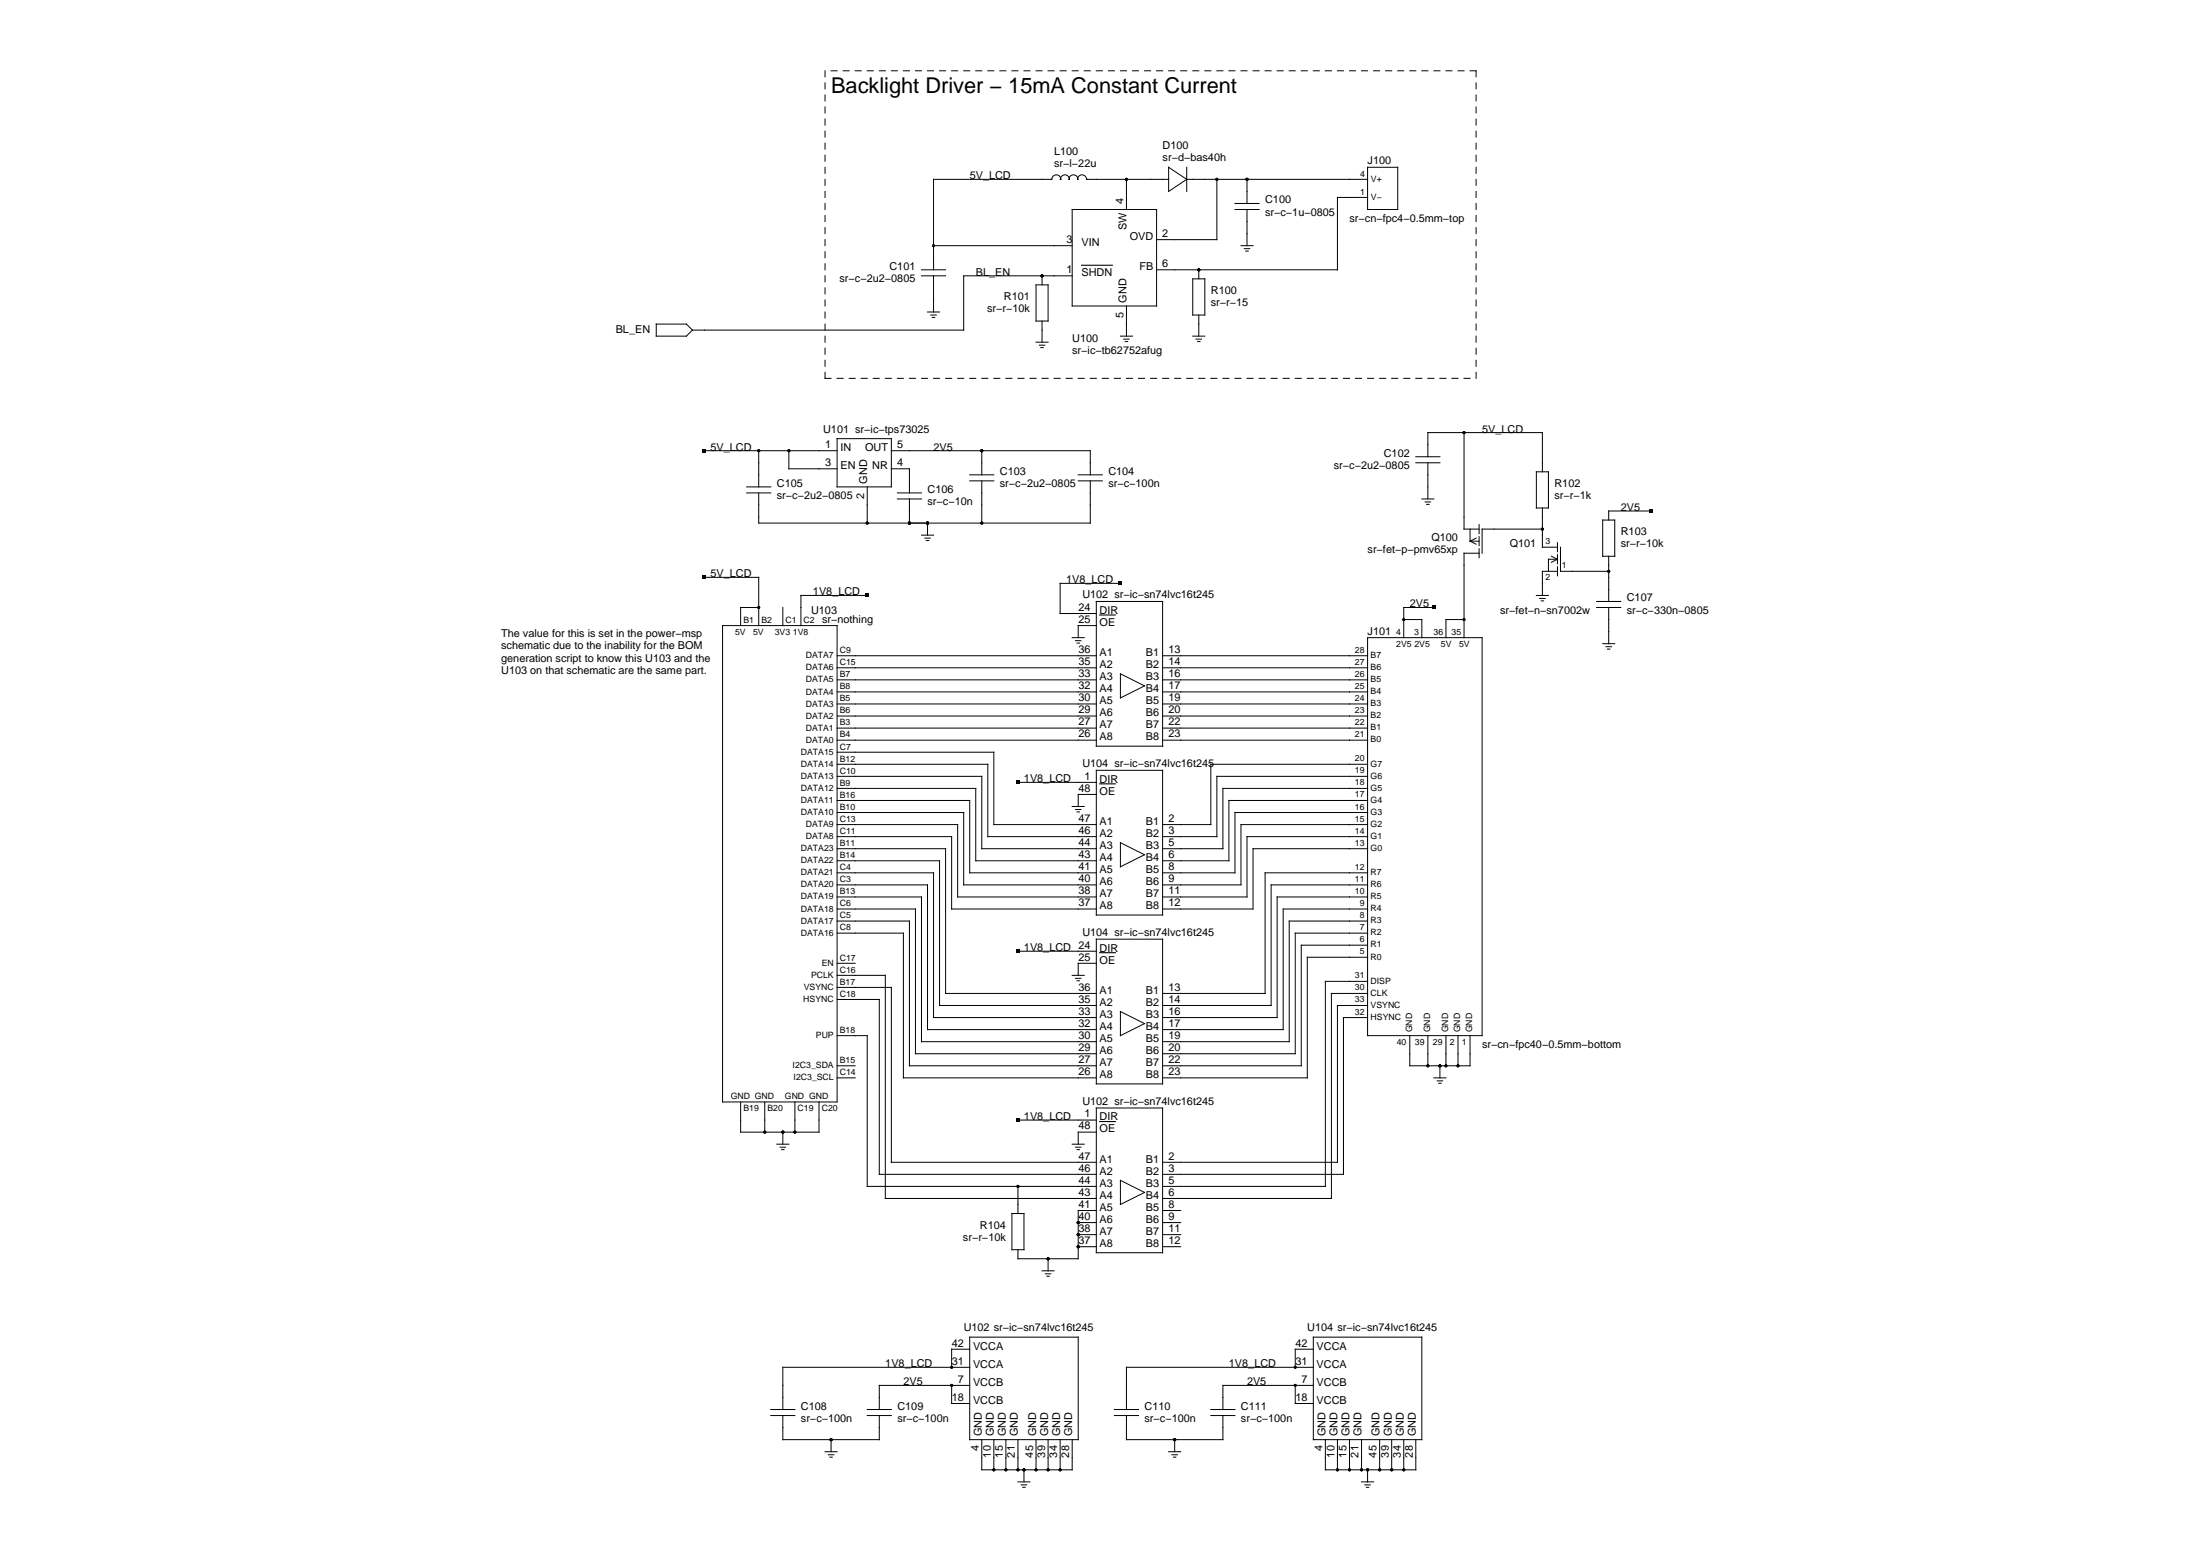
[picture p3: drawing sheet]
<svg xmlns="http://www.w3.org/2000/svg" width="297mm" height="210mm" viewBox="0 0 297 210" stroke-linecap="round" stroke-linejoin="round" font-family="sans-serif">
<g fill="none" stroke="#000" stroke-width=".13">
<path d="M111.3 9.5v.9M111.3 11.2v.8M111.3 12.8v.8M111.3 14.4v.8M111.3 16v.9M111.3 17.7v.8M111.3 19.3v.8M112.1 9.5h.8M113.7 9.5h.8M115.3 9.5h.8M117 9.5h.8M118.6 9.5h.8"/>
<path d="M120.2 9.5h.8M121.8 9.5h.8M123.5 9.5h.8M125.1 9.5h.8M126.7 9.5h.8M128.3 9.5h.8M130 9.5h.8M131.6 9.5h.8M133.2 9.5h.8M134.8 9.5h.9M136.5 9.5h.8M138.1 9.5h.8"/>
<path d="M139.7 9.5h.8M141.3 9.5h.9M143 9.5h.8M144.6 9.5h.8M146.2 9.5h.8M147.8 9.5h.9M149.5 9.5h.8M151.1 9.5h.8M152.7 9.5h.8M154.3 9.5h.9M156 9.5h.8M157.6 9.5h.8"/>
<path d="M159.2 9.5h.8M160.9 9.5h.8M162.5 9.5h.8M164.1 9.5h.8M165.7 9.5h.8M167.4 9.5h.8M169 9.5h.8M170.6 9.5h.8M172.2 9.5h.8M173.9 9.5h.8M175.5 9.5h.8M177.1 9.5h.8"/>
<path d="M178.7 9.5h.8M180.4 9.5h.8M182 9.5h.8M183.6 9.5h.8M185.2 9.5h.9M186.9 9.5h.8M188.5 9.5h.8M190.1 9.5h.8M191.7 9.5h.9M193.4 9.5h.8M195 9.5h.8M196.6 9.5h.8"/>
<path d="M198.2 9.5h.9v.9M199.1 11.2v.8M199.1 12.8v.8M199.1 14.4v.8M199.1 16v.9M199.1 17.7v.8M199.1 19.3v.8M111.3 20.9v.8M111.3 22.6v.8M111.3 24.2v.8M111.3 25.8v.8M111.3 27.4v.8"/>
<path d="M111.3 29.1v.8M111.3 30.7v.8M111.3 32.3v.8M111.3 33.9v.8M111.3 35.6v.8M111.3 37.2v.8M111.3 38.8v.8M124.3 36.4h3.2M124.3 37.2h3.2M125.9 33.1h18.7M125.9 37.2v4.9M139.7 38.4h1.6v4.9h-1.6z"/>
<path d="M140.5 37.2v1.2M144.6 28.2h11.4v13.1h-11.4zM144.6 37.2h-14.6v7.3h-36.6M151.9 24.2v4M157.6 24.2h-11.1a.59 .59 0 0 0-.6-.6 .59 .59 0 0 0-.6 .6 .58 .58 0 0 0-.5-.6 .58 .58 0 0 0-.6 .6 .58 .58 0 0 0-.6-.6 .58 .58 0 0 0-.6 .6 .59 .59 0 0 0-.5-.6 .59 .59 0 0 0-.7 .6h-15.9v12.2M157.6 22.6l2.4 1.6-2.4 1.6zM160 24.2h24.4M160 22.6v3.2M160.9 37.6h1.6v4.9h-1.6zM161.7 36.4v1.2M164.1 24.2v8.1h-8.1M166.5 28.2h3.3"/>
<path d="M166.5 27.4h3.3M167.4 33.1h1.6M167.8 33.5h.7M168 33.9h.3M168.2 24.2v3.2M168.2 28.2v4.9M184.4 22.6h4.1v5.6h-4.1zM184.4 26.6h-4v9.8h-24.4M199.1 20.9v.8M199.1 22.6v.8M199.1 24.2v.8M199.1 25.8v.8"/>
<path d="M199.1 27.4v.8M199.1 29.1v.8M199.1 30.7v.8M199.1 32.3v.8M199.1 33.9v.8M199.1 35.6v.8M199.1 37.2v.8M199.1 38.8v.8M88.5 43.7h4.1l.8 .8-.8 .8h-4.1zM111.3 50.2v.8h.8M111.3 40.4v.9M111.3 42.1v.8"/>
<path d="M111.3 43.7v.8M111.3 45.3v.8M111.3 46.9v.9M111.3 48.6v.8M112.9 59.1h7.3v6.5h-7.3zM112.9 51h.8M114.5 51h.8M116.1 51h.9M117.8 51h.8M119.4 51h.8M121 51h.8M122.6 51h.9"/>
<path d="M124.3 51h.8M125.1 42.1h1.6M125.5 42.5h.8M125.7 42.8h.4M125.9 51h.8M127.5 51h.8M129.1 51h.9M130.8 51h.8M132.4 51h.8M134 51h.8M135.7 51h.8M137.3 51h.8"/>
<path d="M138.9 51h.8M139.7 46.1h1.6M140.2 46.5h.7M140.4 46.9h.3M140.5 43.3v2.8M140.5 51h.8M142.2 51h.8M143.8 51h.8M145.4 51h.8M147 51h.8M148.7 51h.8M150.3 51h.8"/>
<path d="M151.1 45.3h1.6M151.5 45.7h.8M151.7 46h.4M151.9 41.3v4M151.9 51h.8M153.5 51h.8M155.2 51h.8M156.8 51h.8M158.4 51h.8M160 51h.9M160.9 45.3h1.6M161.3 45.7h.7"/>
<path d="M161.5 46h.3M161.7 42.5v2.8M161.7 51h.8M163.3 51h.8M164.9 51h.8M166.5 51h.9M168.2 51h.8M169.8 51h.8M171.4 51h.8M173 51h.9M174.7 51h.8M176.3 51h.8"/>
<path d="M177.9 51h.8M179.5 51h.9M181.2 51h.8M182.8 51h.8M184.4 51h.8M186.1 51h.8M187.7 51h.8M189.3 51h.8M190.9 51h.8M192.6 51h.8M194.2 51h.8M195.8 51h.8"/>
<path d="M197.4 58.3v13h2.1M197.4 51h.8M199.1 40.4v.9M199.1 42.1v.8M199.1 43.7v.8M199.1 45.3v.8M199.1 46.9v.9M199.1 48.6v.8M199.1 50.2v.8M95 77.8h7.3v6.5M95 60.8h17.9M100.7 65.6h3.2"/>
<path d="M100.7 66.5h3.2M102.3 60.8v4.8M106.4 60.8v2.4h6.5M117 65.6v4.9M120.2 60.8h26.8v3.2M120.2 63.2h2.4v3.3M121 66.5h3.3M121 67.3h3.3M122.6 67.3v3.2M124.3 72.1h1.6M124.7 72.5h.7M124.9 72.9h.3"/>
<path d="M125.1 70.5v1.6M130.8 64h3.2M130.8 64.8h3.2M132.4 60.8v3.2M132.4 64.8v5.7M145.4 64h3.3M145.4 64.8h3.3M147 64.8v5.7h-44.7v-4M151.1 78.6h-8.1v4.1h4.8M190.9 61.6h3.3M190.9 62.4h3.3M191.7 67.3h1.7"/>
<path d="M192.2 67.7h.7M192.4 68h.3M192.6 61.6v-3.3h15.4v5.3M192.6 62.4v4.9M198.2 71.3v1.7M198.2 73l.9 .4M198.2 73h1.3M199.1 72.5l-.9 .5M199.5 74.6h-2.1v11.4M199.5 70.7v1.2M199.5 72.3v1.3M199.5 74v1.2"/>
<path d="M207.2 63.6h1.6v4.9h-1.6zM208 71.3h-8.1v3.3M208 68.5v5.3h2M209.2 75l.8 .4M210 77h-2v3.3M210 75.4l-.8 .4M210 73.2v1.2M210 74.8v1.2M210 76.4v1.2M210 75.4h-1.2v1.6M210.4 73.8v3.2h6.5M216.1 70.1h1.7v4.9h-1.7z"/>
<path d="M216.9 75v6.1M222.6 68.9h-5.7v1.2M97.4 84.3h15.5v64.3h-15.5zM102.3 81.9h-2.4v2.4M105.6 81.9v2.4M112.9 99.8h34.9M112.9 98.2h34.9M112.9 96.5h34.9M112.9 94.9h34.9M112.9 93.3h34.9M112.9 91.7h34.9M112.9 90h34.9"/>
<path d="M112.9 88.4h34.9M117 80.3h-9v4M144.6 86h1.6M145 86.4h.8M145.2 86.7h.4M147.8 84.3h-2.4v1.7M147.8 81.1h9v19.5h-9zM151.1 90.8l3.2 1.7-3.2 1.6zM156.8 99.8h27.6M156.8 98.2h27.6M156.8 96.5h27.6M156.8 94.9h27.6"/>
<path d="M156.8 93.3h27.6M156.8 91.7h27.6M156.8 90h27.6M156.8 88.4h27.6M184.4 86h15.5v53.6h-15.5zM189.3 83.5h2.4v2.5M193.4 81.9h-4.1v4.1M197.4 83.5h-2.4v2.5M207.2 80.3h1.6M207.6 80.7h.8M207.8 81h.4M215.3 81.9h3.3"/>
<path d="M215.3 81.1h3.3M216.1 86.8h1.7M216.6 87.2h.7M216.8 87.5h.3M216.9 81.9v4.9M112.9 112.8h15.4v9.7h19.5M112.9 103h20.3v9.8h14.6M112.9 111.2h16.2v9.7h18.7M112.9 101.4h21.1v9.8h13.8M112.9 109.5h17.1v9.8h17.8M112.9 107.9h17.9v9.8h17M112.9 106.3h18.7v9.7h16.2"/>
<path d="M112.9 104.7h19.5v9.7h15.4M112.9 119.3h12.2v19.5h22.7M112.9 117.7h13v19.5h21.9M112.9 116h13.8v19.6h21.1M112.9 114.4h14.6v19.5h20.3M137.3 105.5h10.5M144.6 108.7h1.6M145 109.1h.8M145.2 109.5h.4M147.8 103.8h9v19.6h-9zM147.8 107.1h-2.4v1.6M151.1 113.6l3.2 1.6-3.2 1.7z"/>
<path d="M184.4 104.7h-20.3v8.1h-7.3M184.4 112.8h-16.2v8.1h-11.4M184.4 103h-21.1v8.2h-6.5M184.4 111.2h-17v8.1h-10.6M184.4 109.5h-17.9v8.2h-9.7M184.4 107.9h-18.7v8.1h-8.9M184.4 106.3h-19.5v8.1h-8.1M184.4 114.4h-15.4v8.1h-12.2M184.4 119.3h-13v16.3h-14.6M184.4 117.7h-13.8v16.2h-13.8M112.9 125.8h8.9v19.5h26M112.9 124.2h9.7v19.5h25.2"/>
<path d="M112.9 122.5h10.6v19.6h24.3M112.9 120.9h11.4v19.5h23.5M112.9 133.1h7.3v23.6h27.6M112.9 139.6h4.1v20.3h30.8M112.9 129.9h2.4M112.9 134.7h5.7v23.6h29.2M112.9 131.5h6.5v30.1h28.4M137.3 128.2h10.5M144.6 131.5h1.6M145 131.9h.8M145.2 132.2h.4M147.8 129.9h-2.4v1.6"/>
<path d="M147.8 126.6h9v19.5h-9zM151.1 136.4l3.2 1.6-3.2 1.6zM184.4 125.8h-9.7v16.3h-17.9M184.4 124.2h-10.5v16.2h-17.1M184.4 122.5h-11.4v16.3h-16.2M184.4 120.9h-12.2v16.3h-15.4M184.4 127.4h-8.9v16.3h-18.7M184.4 129h-8.1v16.3h-19.5M184.4 133.9h-4.9v27.7h-22.7M184.4 137.2h-3.2v21.1h-24.4M184.4 132.3h-5.7v27.6h-21.9M184.4 135.6h-4v21.1h-23.6"/>
<path d="M190.1 139.6v4.1h8.1v-4.1M192.6 139.6v4.1M195 139.6v4.1M196.6 139.6v4.1M99.9 148.6v4h10.5v-4M103.1 148.6v4M104.8 154.3h1.6M105.2 154.7h.7M105.4 155h.3M105.6 152.6v1.7M107.2 148.6v4M112.9 143.7h2.4"/>
<path d="M112.9 145.3h2.4M137.3 151h10.5M137.3 159.9v3.7M144.6 154.3h1.6M145 154.7h.8M145.2 155h.4M147.8 152.6h-2.4v1.7M147.8 149.4h9v19.5h-9zM151.1 159.1l3.2 1.7-3.2 1.6zM193.4 145.3h1.6M193.8 145.7h.7M194 146h.3"/>
<path d="M194.2 143.7v1.6M136.5 163.6h1.6v4.9h-1.6zM140.5 171.3h1.7M141 171.7h.7M141.2 172.1h.3M141.3 169.7v1.6M145.4 164.8h2.4M145.4 166.4h2.4M145.4 168.1h2.4M147.8 163.2h-2.4v6.5h-8.1v-1.2M156.8 163.2h2.4M156.8 164.8h2.4"/>
<path d="M156.8 166.4h2.4M156.8 168.1h2.4M103.9 190h3.3M103.9 190.8h3.3M105.6 190.8v3.3h13v-3.3M111.3 195.7h1.6M111.7 196.1h.7M111.9 196.4h.3M112.1 194.1v1.6M117 190h3.2M117 190.8h3.2M128.3 186.8v2.4h2.5"/>
<path d="M130.8 184.3h-25.2v5.7M130.8 180.3h14.6v13.8h-14.6zM130.8 181.9h-2.5v2.4M130.8 186.8h-12.2v3.2M132.4 194.1v4h12.2v-4M134 194.1v4M135.7 194.1v4M137.3 194.1v4M137.3 199.8h1.6M138.1 198.1v1.7M139.7 194.1v4M141.3 194.1v4"/>
<path d="M143 194.1v4M150.3 190h3.2M150.3 190.8h3.2M151.9 190.8v3.3h13v-3.3M157.6 195.7h1.6M158 196.1h.8M158.3 196.4h.3M158.4 194.1v1.6M163.3 190h3.2M163.3 190.8h3.2M174.7 186.8v2.4h2.4M177.1 180.3h14.6v13.8h-14.6z"/>
<path d="M177.1 184.3h-25.2v5.7M177.1 186.8h-12.2v3.2M177.1 181.9h-2.4v2.4M178.7 194.1v4h12.2v-4M180.4 194.1v4M182 194.1v4M183.6 194.1v4M183.6 199.8h1.6M184.4 198.1v1.7M186.1 194.1v4M187.7 194.1v4M189.3 194.1v4"/>
<path d="M137.7 200.2h.8M137.9 200.5h.4M184.1 200.2h.7M184.3 200.5h.3"/>
</g>
<g fill="#000">
<path d="M94.8 60.5h.4v.5h-.4zM94.8 77.6h.4v.5h-.4zM150.9 78.4h.4v.5h-.4zM222.4 68.6h.5v.5h-.5zM116.7 80h.5v.5h-.5zM193.1 81.7h.5v.4h-.5zM137 105.2h.5v.5h-.5zM137 128h.5v.5h-.5zM137 150.8h.5v.4h-.5z"/>
<circle cx="125.9" cy="33.1" r=".2"/>
<circle cx="140.5" cy="37.2" r=".2"/>
<circle cx="151.9" cy="24.2" r=".2"/>
<circle cx="161.7" cy="36.4" r=".2"/>
<circle cx="164.1" cy="24.2" r=".2"/>
<circle cx="168.2" cy="24.2" r=".2"/>
<circle cx="197.4" cy="58.3" r=".2"/>
<circle cx="102.3" cy="60.8" r=".2"/>
<circle cx="106.4" cy="60.8" r=".2"/>
<circle cx="117" cy="70.5" r=".2"/>
<circle cx="122.6" cy="70.5" r=".2"/>
<circle cx="125.1" cy="70.5" r=".2"/>
<circle cx="132.4" cy="70.5" r=".2"/>
<circle cx="132.4" cy="60.8" r=".2"/>
<circle cx="208" cy="71.3" r=".2"/>
<circle cx="216.9" cy="77" r=".2"/>
<circle cx="102.3" cy="81.9" r=".2"/>
<circle cx="189.3" cy="83.5" r=".2"/>
<circle cx="197.4" cy="83.5" r=".2"/>
<circle cx="103.1" cy="152.6" r=".2"/>
<circle cx="105.6" cy="152.6" r=".2"/>
<circle cx="107.2" cy="152.6" r=".2"/>
<circle cx="137.3" cy="159.9" r=".2"/>
<circle cx="192.6" cy="143.7" r=".2"/>
<circle cx="194.2" cy="143.7" r=".2"/>
<circle cx="195" cy="143.7" r=".2"/>
<circle cx="196.6" cy="143.7" r=".2"/>
<circle cx="141.3" cy="169.7" r=".2"/>
<circle cx="145.4" cy="168.1" r=".2"/>
<circle cx="145.4" cy="164.8" r=".2"/>
<circle cx="145.4" cy="166.4" r=".2"/>
<circle cx="112.1" cy="194.1" r=".2"/>
<circle cx="128.3" cy="184.3" r=".2"/>
<circle cx="128.3" cy="186.8" r=".2"/>
<circle cx="134" cy="198.2" r=".2"/>
<circle cx="135.7" cy="198.1" r=".2"/>
<circle cx="137.3" cy="198.1" r=".2"/>
<circle cx="138.1" cy="198.2" r=".2"/>
<circle cx="139.7" cy="198.2" r=".2"/>
<circle cx="141.3" cy="198.2" r=".2"/>
<circle cx="143" cy="198.1" r=".2"/>
<circle cx="158.4" cy="194.1" r=".2"/>
<circle cx="174.7" cy="184.3" r=".2"/>
<circle cx="174.7" cy="186.8" r=".2"/>
<circle cx="180.4" cy="198.2" r=".2"/>
<circle cx="182" cy="198.2" r=".2"/>
<circle cx="183.6" cy="198.2" r=".2"/>
<circle cx="184.4" cy="198.1" r=".2"/>
<circle cx="186.1" cy="198.1" r=".2"/>
<circle cx="187.7" cy="198.1" r=".2"/>
<circle cx="189.3" cy="198.1" r=".2"/>
</g>
<path d="M145.9 35.8h4.1M148.3 82.9h2.1M148.3 105.7h2.1M148.3 128.4h2.1M148.3 151.2h2.1" fill="none" stroke="#000" stroke-width=".15"/>
<text font-size="2.9" x="112.1" y="12.5">Backlight Driver − 15mA Constant Current</text>
<g font-size="1.5">
<text x="142.2" y="20.9">L100</text>
<text x="142.2" y="22.6">sr−l−22u</text>
<text x="156.8" y="20.1">D100</text>
<text x="156.8" y="21.7">sr−d−bas40h</text>
<text x="184.4" y="22.1">J100</text>
<text x="130.8" y="24.2">5V_LCD</text>
<text x="151.5" y="27.5" transform="rotate(-90 151.5 27.5)">4</text>
<text x="170.6" y="27.4">C100</text>
<text x="170.6" y="29.1">sr−c−1u−0805</text>
<text x="182" y="29.9">sr−cn−fpc4−0.5mm−top</text>
<text x="143.8" y="32.8">3</text>
<text x="145.9" y="33.2">VIN</text>
<text x="151.9" y="31.1" transform="rotate(-90 151.9 31.1)">SW</text>
<text x="152.3" y="32.3">OVD</text>
<text x="156.7" y="31.9">2</text>
<text x="113.2" y="38">sr−c−2u2−0805</text>
<text x="119.9" y="36.4">C101</text>
<text x="131.6" y="37.2">BL_EN</text>
<text x="135.4" y="40.4">R101</text>
<text x="143.8" y="36.8">1</text>
<text x="145.9" y="37.2">SHDN</text>
<text x="151.9" y="40.8" transform="rotate(-90 151.9 40.8)">GND</text>
<text x="153.7" y="36.4">FB</text>
<text x="156.7" y="36">6</text>
<text x="163.3" y="39.6">R100</text>
<text x="163.3" y="41.3">sr−r−15</text>
<text x="83" y="44.9">BL_EN</text>
<text x="133.1" y="42.1">sr−r−10k</text>
<text x="144.6" y="46.1">U100</text>
<text x="144.6" y="47.8">sr−ic−tb62752afug</text>
<text x="151.5" y="42.8" transform="rotate(-90 151.5 42.8)">5</text>
<text x="111" y="58.3">U101 sr−ic−tps73025</text>
<text x="199.9" y="58.3">5V_LCD</text>
<text x="95.8" y="60.8">5V_LCD</text>
<text x="104.8" y="65.6">C105</text>
<text x="111.3" y="60.4">1</text>
<text x="111.3" y="62.8">3</text>
<text x="113.3" y="60.8">IN</text>
<text x="113.3" y="63.2">EN</text>
<text x="116.7" y="60.8">OUT</text>
<text x="117" y="65.2" transform="rotate(-90 117 65.2)">GND</text>
<text x="117.6" y="63.2">NR</text>
<text x="121" y="60.4">5</text>
<text x="121" y="62.8">4</text>
<text x="125.9" y="60.8">2V5</text>
<text x="134.8" y="64">C103</text>
<text x="134.8" y="65.6">sr−c−2u2−0805</text>
<text x="149.5" y="64">C104</text>
<text x="149.5" y="65.6">sr−c−100n</text>
<text x="179.9" y="63.2">sr−c−2u2−0805</text>
<text x="186.6" y="61.6">C102</text>
<text x="209.6" y="65.6">R102</text>
<text x="104.8" y="67.3">sr−c−2u2−0805</text>
<text x="116.5" y="67.2" transform="rotate(-90 116.5 67.2)">2</text>
<text x="125.1" y="66.5">C106</text>
<text x="125.1" y="68.1">sr−c−10n</text>
<text x="209.6" y="67.3">sr−r−1k</text>
<text x="218.6" y="68.9">2V5</text>
<text x="95.8" y="77.8">5V_LCD</text>
<text x="184.4" y="74.6">sr−fet−p−pmv65xp</text>
<text x="193" y="73">Q100</text>
<text x="203.6" y="73.8">Q101</text>
<text x="218.6" y="72.1">R103</text>
<text x="218.6" y="73.8">sr−r−10k</text>
<text x="109.4" y="82.7">U103</text>
<text x="109.6" y="80.3">1V8_LCD</text>
<text x="110.9" y="83.9">sr−nothing</text>
<text x="143.8" y="78.6">1V8_LCD</text>
<text x="145.4" y="82.3">24</text>
<text x="145.4" y="84">25</text>
<text x="146" y="80.7">U102 sr−ic−sn74lvc16t245</text>
<text x="148.3" y="82.8">DIR</text>
<text x="190.1" y="81.9">2V5</text>
<text x="202.3" y="82.7">sr−fet−n−sn7002w</text>
<text x="219.4" y="81.1">C107</text>
<text x="219.4" y="82.7">sr−c−330n−0805</text>
<text x="67.6" y="85.9">The value for this is set in the power−msp</text>
<text x="67.6" y="87.6">schematic due to the inability for the BOM</text>
<text x="67.6" y="89.2">generation script to know this U103 and the</text>
<text x="145.4" y="88">36</text>
<text x="145.4" y="89.7">35</text>
<text x="148.3" y="88.4">A1</text>
<text x="148.3" y="84.4">OE</text>
<text x="154.5" y="88.4">B1</text>
<text x="157.6" y="88">13</text>
<text x="157.6" y="89.7">14</text>
<text x="184.4" y="85.6">J101</text>
<text x="67.6" y="90.8">U103 on that schematic are the same part.</text>
<text x="145.4" y="91.3">33</text>
<text x="145.4" y="92.9">32</text>
<text x="145.4" y="94.5">30</text>
<text x="148.3" y="90.1">A2</text>
<text x="148.3" y="91.7">A3</text>
<text x="148.3" y="93.3">A4</text>
<text x="148.3" y="94.9">A5</text>
<text x="154.5" y="90.1">B2</text>
<text x="154.5" y="91.7">B3</text>
<text x="154.5" y="93.3">B4</text>
<text x="154.5" y="94.9">B5</text>
<text x="157.6" y="91.3">16</text>
<text x="157.6" y="92.9">17</text>
<text x="157.6" y="94.5">19</text>
<text x="145.4" y="96.2">29</text>
<text x="145.4" y="97.8">27</text>
<text x="145.4" y="99.4">26</text>
<text x="148.3" y="96.6">A6</text>
<text x="148.3" y="98.2">A7</text>
<text x="148.3" y="99.8">A8</text>
<text x="154.5" y="96.6">B6</text>
<text x="154.5" y="98.2">B7</text>
<text x="154.5" y="99.8">B8</text>
<text x="157.6" y="96.2">20</text>
<text x="157.6" y="97.8">22</text>
<text x="157.6" y="99.4">23</text>
<text x="138.1" y="105.5">1V8_LCD</text>
<text x="145.4" y="106.7">48</text>
<text x="146" y="103.4">U104 sr−ic−sn74lvc16t245</text>
<text x="146.3" y="105.1">1</text>
<text x="148.3" y="105.5">DIR</text>
<text x="148.3" y="107.1">OE</text>
<text x="145.4" y="110.8">47</text>
<text x="145.4" y="112.4">46</text>
<text x="148.3" y="111.2">A1</text>
<text x="148.3" y="112.8">A2</text>
<text x="154.5" y="111.2">B1</text>
<text x="154.5" y="112.8">B2</text>
<text x="157.6" y="110.8">2</text>
<text x="157.6" y="112.4">3</text>
<text x="145.4" y="114.1">44</text>
<text x="145.4" y="115.7">43</text>
<text x="145.4" y="117.3">41</text>
<text x="145.4" y="118.9">40</text>
<text x="148.3" y="114.5">A3</text>
<text x="148.3" y="116.1">A4</text>
<text x="148.3" y="117.7">A5</text>
<text x="148.3" y="119.3">A6</text>
<text x="154.5" y="114.5">B3</text>
<text x="154.5" y="116.1">B4</text>
<text x="154.5" y="117.7">B5</text>
<text x="154.5" y="119.3">B6</text>
<text x="157.6" y="114.1">5</text>
<text x="157.6" y="115.7">6</text>
<text x="157.6" y="117.3">8</text>
<text x="157.6" y="118.9">9</text>
<text x="145.4" y="120.6">38</text>
<text x="145.4" y="122.2">37</text>
<text x="148.3" y="121">A7</text>
<text x="148.3" y="122.6">A8</text>
<text x="154.5" y="121">B7</text>
<text x="154.5" y="122.6">B8</text>
<text x="157.6" y="120.6">11</text>
<text x="157.6" y="122.2">12</text>
<text x="138.1" y="128.2">1V8_LCD 24</text>
<text x="145.4" y="129.5">25</text>
<text x="146" y="126.2">U104 sr−ic−sn74lvc16t245</text>
<text x="148.3" y="128.3">DIR</text>
<text x="148.3" y="129.9">OE</text>
<text x="145.4" y="133.6">36</text>
<text x="145.4" y="135.2">35</text>
<text x="145.4" y="136.8">33</text>
<text x="148.3" y="134">A1</text>
<text x="148.3" y="135.6">A2</text>
<text x="148.3" y="137.2">A3</text>
<text x="154.5" y="134">B1</text>
<text x="154.5" y="135.6">B2</text>
<text x="154.5" y="137.2">B3</text>
<text x="157.6" y="133.6">13</text>
<text x="157.6" y="135.2">14</text>
<text x="157.6" y="136.8">16</text>
<text x="145.4" y="138.4">32</text>
<text x="145.4" y="140.1">30</text>
<text x="145.4" y="141.7">29</text>
<text x="145.4" y="143.3">27</text>
<text x="148.3" y="138.8">A4</text>
<text x="148.3" y="140.5">A5</text>
<text x="148.3" y="142.1">A6</text>
<text x="148.3" y="143.7">A7</text>
<text x="154.5" y="138.8">B4</text>
<text x="154.5" y="140.5">B5</text>
<text x="154.5" y="142.1">B6</text>
<text x="154.5" y="143.7">B7</text>
<text x="157.6" y="138.4">17</text>
<text x="157.6" y="140.1">19</text>
<text x="157.6" y="141.7">20</text>
<text x="157.6" y="143.3">22</text>
<text x="199.9" y="141.2">sr−cn−fpc40−0.5mm−bottom</text>
<text x="145.4" y="144.9">26</text>
<text x="146" y="149">U102 sr−ic−sn74lvc16t245</text>
<text x="148.3" y="145.3">A8</text>
<text x="154.5" y="145.3">B8</text>
<text x="157.6" y="144.9">23</text>
<text x="138.1" y="151">1V8_LCD</text>
<text x="145.4" y="152.3">48</text>
<text x="146.3" y="150.6">1</text>
<text x="148.3" y="151">DIR</text>
<text x="148.3" y="152.7">OE</text>
<text x="145.4" y="156.3">47</text>
<text x="145.4" y="157.9">46</text>
<text x="145.4" y="159.6">44</text>
<text x="145.4" y="161.2">43</text>
<text x="148.3" y="156.7">A1</text>
<text x="148.3" y="158.4">A2</text>
<text x="148.3" y="160">A3</text>
<text x="148.3" y="161.6">A4</text>
<text x="154.5" y="156.7">B1</text>
<text x="154.5" y="158.4">B2</text>
<text x="154.5" y="160">B3</text>
<text x="154.5" y="161.6">B4</text>
<text x="157.6" y="156.3">2</text>
<text x="157.6" y="157.9">3</text>
<text x="157.6" y="159.6">5</text>
<text x="157.6" y="161.2">6</text>
<text x="129.9" y="167.3">sr−r−10k</text>
<text x="132.1" y="165.6">R104</text>
<text x="145.4" y="162.8">41</text>
<text x="145.4" y="164.5">40</text>
<text x="145.4" y="166.1">38</text>
<text x="145.4" y="167.7">37</text>
<text x="148.3" y="163.2">A5</text>
<text x="148.3" y="164.9">A6</text>
<text x="148.3" y="166.5">A7</text>
<text x="154.5" y="163.2">B5</text>
<text x="154.5" y="164.9">B6</text>
<text x="154.5" y="166.5">B7</text>
<text x="157.6" y="162.8">8</text>
<text x="157.6" y="164.5">9</text>
<text x="157.6" y="166.1">11</text>
<text x="157.6" y="167.7">12</text>
<text x="148.3" y="168.1">A8</text>
<text x="154.5" y="168.1">B8</text>
<text x="130" y="179.5">U102 sr−ic−sn74lvc16t245</text>
<text x="176.3" y="179.5">U104 sr−ic−sn74lvc16t245</text>
<text x="119.4" y="184.3">1V8_LCD</text>
<text x="128.4" y="181.5">42</text>
<text x="128.4" y="184">31</text>
<text x="131.2" y="181.9">VCCA</text>
<text x="131.2" y="184.4">VCCA</text>
<text x="165.7" y="184.3">1V8_LCD</text>
<text x="174.7" y="181.5">42</text>
<text x="174.7" y="184">31</text>
<text x="177.6" y="181.9">VCCA</text>
<text x="177.6" y="184.4">VCCA</text>
<text x="108" y="190">C108</text>
<text x="108" y="191.6">sr−c−100n</text>
<text x="121" y="190">C109</text>
<text x="121" y="191.6">sr−c−100n</text>
<text x="121.8" y="186.8">2V5</text>
<text x="128.4" y="188.8">18</text>
<text x="129.2" y="186.4">7</text>
<text x="131.2" y="186.8">VCCB</text>
<text x="131.2" y="189.2">VCCB</text>
<text x="154.3" y="190">C110</text>
<text x="154.3" y="191.6">sr−c−100n</text>
<text x="167.4" y="190">C111</text>
<text x="167.4" y="191.6">sr−c−100n</text>
<text x="168.2" y="186.8">2V5</text>
<text x="174.7" y="188.8">18</text>
<text x="175.5" y="186.4">7</text>
<text x="177.6" y="186.8">VCCB</text>
<text x="177.6" y="189.2">VCCB</text>
<text x="132" y="195.7" transform="rotate(-90 132 195.7)">4</text>
<text x="132.4" y="193.6" transform="rotate(-90 132.4 193.6)">GND</text>
<text x="133.6" y="196.5" transform="rotate(-90 133.6 196.5)">10</text>
<text x="134" y="193.6" transform="rotate(-90 134 193.6)">GND</text>
<text x="135.2" y="196.5" transform="rotate(-90 135.2 196.5)">15</text>
<text x="135.7" y="193.6" transform="rotate(-90 135.7 193.6)">GND</text>
<text x="136.9" y="196.5" transform="rotate(-90 136.9 196.5)">21</text>
<text x="137.3" y="193.6" transform="rotate(-90 137.3 193.6)">GND</text>
<text x="139.3" y="196.5" transform="rotate(-90 139.3 196.5)">45</text>
<text x="139.7" y="193.6" transform="rotate(-90 139.7 193.6)">GND</text>
<text x="140.9" y="196.5" transform="rotate(-90 140.9 196.5)">39</text>
<text x="141.3" y="193.6" transform="rotate(-90 141.3 193.6)">GND</text>
<text x="142.6" y="196.5" transform="rotate(-90 142.6 196.5)">34</text>
<text x="143" y="193.6" transform="rotate(-90 143 193.6)">GND</text>
<text x="144.2" y="196.5" transform="rotate(-90 144.2 196.5)">28</text>
<text x="144.6" y="193.6" transform="rotate(-90 144.6 193.6)">GND</text>
<text x="178.3" y="195.7" transform="rotate(-90 178.3 195.7)">4</text>
<text x="178.7" y="193.6" transform="rotate(-90 178.7 193.6)">GND</text>
<text x="180" y="196.5" transform="rotate(-90 180 196.5)">10</text>
<text x="180.4" y="193.6" transform="rotate(-90 180.4 193.6)">GND</text>
<text x="181.6" y="196.5" transform="rotate(-90 181.6 196.5)">15</text>
<text x="182" y="193.6" transform="rotate(-90 182 193.6)">GND</text>
<text x="183.2" y="196.5" transform="rotate(-90 183.2 196.5)">21</text>
<text x="183.6" y="193.6" transform="rotate(-90 183.6 193.6)">GND</text>
<text x="185.6" y="196.5" transform="rotate(-90 185.6 196.5)">45</text>
<text x="186.1" y="193.6" transform="rotate(-90 186.1 193.6)">GND</text>
<text x="187.3" y="196.5" transform="rotate(-90 187.3 196.5)">39</text>
<text x="187.7" y="193.6" transform="rotate(-90 187.7 193.6)">GND</text>
<text x="188.9" y="196.5" transform="rotate(-90 188.9 196.5)">34</text>
<text x="189.3" y="193.6" transform="rotate(-90 189.3 193.6)">GND</text>
<text x="190.5" y="196.5" transform="rotate(-90 190.5 196.5)">28</text>
<text x="190.9" y="193.6" transform="rotate(-90 190.9 193.6)">GND</text>
</g>
<g font-size="1.2">
<text x="183.4" y="23.8">4</text>
<text x="183.4" y="26.3">1</text>
<text x="184.9" y="24.5">V+</text>
<text x="184.9" y="27">V−</text>
<text x="208.4" y="73.4">3</text>
<text x="210.6" y="76.6">1</text>
<text x="100.2" y="83.9">B1</text>
<text x="102.7" y="83.9">B2</text>
<text x="105.9" y="83.9">C1</text>
<text x="108.4" y="83.9">C2</text>
<text x="208.4" y="78.3">2</text>
<text x="99.1" y="85.6">5V</text>
<text x="101.6" y="85.6">5V</text>
<text x="104.5" y="85.6">3V3</text>
<text x="106.9" y="85.6">1V8</text>
<text x="108.7" y="88.7">DATA7</text>
<text x="113.3" y="89.7">C15</text>
<text x="113.3" y="88">C9</text>
<text x="182.7" y="88">28</text>
<text x="182.7" y="89.6">27</text>
<text x="184.8" y="88.7">B7</text>
<text x="188.3" y="85.6">4</text>
<text x="188.3" y="87.2">2V5</text>
<text x="190.7" y="85.6">3</text>
<text x="190.7" y="87.2">2V5</text>
<text x="193.3" y="85.6">36</text>
<text x="194.3" y="87.2">5V</text>
<text x="195.8" y="85.6">35</text>
<text x="196.8" y="87.2">5V</text>
<text x="108.7" y="95.3">DATA3</text>
<text x="108.7" y="93.6">DATA4</text>
<text x="108.7" y="92">DATA5</text>
<text x="108.7" y="90.4">DATA6</text>
<text x="113.3" y="94.5">B5</text>
<text x="113.3" y="92.9">B8</text>
<text x="113.3" y="91.3">B7</text>
<text x="182.7" y="94.5">24</text>
<text x="182.7" y="91.2">26</text>
<text x="182.7" y="92.9">25</text>
<text x="184.8" y="95.2">B3</text>
<text x="184.8" y="92">B5</text>
<text x="184.8" y="93.6">B4</text>
<text x="184.8" y="90.3">B6</text>
<text x="108" y="101.8">DATA15</text>
<text x="108.7" y="100.1">DATA0</text>
<text x="108.7" y="98.5">DATA1</text>
<text x="108.7" y="96.9">DATA2</text>
<text x="113.3" y="101">C7</text>
<text x="113.3" y="99.4">B4</text>
<text x="113.3" y="97.8">B3</text>
<text x="113.3" y="96.2">B6</text>
<text x="182.7" y="97.8">22</text>
<text x="182.7" y="99.4">21</text>
<text x="182.7" y="96.1">23</text>
<text x="184.8" y="98.5">B1</text>
<text x="184.8" y="100.1">B0</text>
<text x="184.8" y="96.8">B2</text>
<text x="108" y="106.6">DATA12</text>
<text x="108" y="105">DATA13</text>
<text x="108" y="103.4">DATA14</text>
<text x="113.3" y="107.5">B16</text>
<text x="113.3" y="105.9">B9</text>
<text x="113.3" y="104.3">C10</text>
<text x="113.3" y="102.7">B12</text>
<text x="182.7" y="105.9">18</text>
<text x="182.7" y="102.6">20</text>
<text x="182.7" y="107.5">17</text>
<text x="182.7" y="104.3">19</text>
<text x="184.8" y="106.6">G5</text>
<text x="184.8" y="103.3">G7</text>
<text x="184.8" y="105">G6</text>
<text x="108" y="109.9">DATA10</text>
<text x="108" y="108.3">DATA11</text>
<text x="108.7" y="113.1">DATA8</text>
<text x="108.7" y="111.5">DATA9</text>
<text x="113.3" y="109.2">B10</text>
<text x="113.3" y="112.4">C11</text>
<text x="113.3" y="110.8">C13</text>
<text x="182.7" y="112.4">14</text>
<text x="182.7" y="109.1">16</text>
<text x="182.7" y="110.8">15</text>
<text x="184.8" y="113.1">G1</text>
<text x="184.8" y="109.8">G3</text>
<text x="184.8" y="111.5">G2</text>
<text x="184.8" y="108.2">G4</text>
<text x="108" y="119.6">DATA20</text>
<text x="108" y="118">DATA21</text>
<text x="108" y="116.4">DATA22</text>
<text x="108" y="114.8">DATA23</text>
<text x="113.3" y="118.9">C3</text>
<text x="113.3" y="117.3">C4</text>
<text x="113.3" y="115.7">B14</text>
<text x="113.3" y="114.1">B11</text>
<text x="182.7" y="117.3">12</text>
<text x="182.7" y="118.9">11</text>
<text x="182.7" y="114">13</text>
<text x="184.8" y="118">R7</text>
<text x="184.8" y="119.6">R6</text>
<text x="184.8" y="114.7">G0</text>
<text x="108" y="124.5">DATA17</text>
<text x="108" y="122.9">DATA18</text>
<text x="108" y="121.3">DATA19</text>
<text x="113.3" y="125.4">C8</text>
<text x="113.3" y="123.8">C5</text>
<text x="113.3" y="122.2">C6</text>
<text x="113.3" y="120.6">B13</text>
<text x="182.7" y="120.5">10</text>
<text x="183.4" y="123.8">8</text>
<text x="183.4" y="125.4">7</text>
<text x="183.4" y="122.1">9</text>
<text x="184.8" y="124.5">R3</text>
<text x="184.8" y="122.8">R4</text>
<text x="184.8" y="121.2">R5</text>
<text x="108" y="126.1">DATA16</text>
<text x="109.4" y="131.8">PCLK</text>
<text x="110.8" y="130.2">EN</text>
<text x="113.3" y="131.1">C16</text>
<text x="113.3" y="129.5">C17</text>
<text x="182.7" y="131.9">31</text>
<text x="183.4" y="127">6</text>
<text x="183.4" y="128.6">5</text>
<text x="184.8" y="127.7">R1</text>
<text x="184.8" y="129.4">R0</text>
<text x="184.8" y="126.1">R2</text>
<text x="108.3" y="135.1">HSYNC</text>
<text x="108.4" y="133.5">VSYNC</text>
<text x="113.3" y="134.4">C18</text>
<text x="113.3" y="132.7">B17</text>
<text x="182.7" y="133.5">30</text>
<text x="182.7" y="136.8">32</text>
<text x="182.7" y="135.1">33</text>
<text x="184.8" y="134.2">CLK</text>
<text x="184.8" y="137.5">HSYNC</text>
<text x="184.8" y="132.6">DISP</text>
<text x="184.8" y="135.9">VSYNC</text>
<text x="110" y="140">PUP</text>
<text x="113.3" y="143.3">B15</text>
<text x="113.3" y="139.3">B18</text>
<text x="188.4" y="140.9">40</text>
<text x="190.4" y="139.2" transform="rotate(-90 190.4 139.2)">GND</text>
<text x="190.8" y="140.9">39</text>
<text x="192.9" y="139.2" transform="rotate(-90 192.9 139.2)">GND</text>
<text x="193.2" y="140.9">29</text>
<text x="195.3" y="139.2" transform="rotate(-90 195.3 139.2)">GND</text>
<text x="195.5" y="140.9">2</text>
<text x="196.9" y="139.2" transform="rotate(-90 196.9 139.2)">GND</text>
<text x="197.1" y="140.9">1</text>
<text x="198.6" y="139.2" transform="rotate(-90 198.6 139.2)">GND</text>
<text x="98.5" y="148.2">GND GND</text>
<text x="100.2" y="149.8">B19</text>
<text x="103.5" y="149.8">B20</text>
<text x="105.9" y="148.2">GND GND</text>
<text x="106.9" y="144">I2C3_SDA</text>
<text x="107" y="145.7">I2C3_SCL</text>
<text x="107.6" y="149.8">C19</text>
<text x="110.8" y="149.8">C20</text>
<text x="113.3" y="144.9">C14</text>
</g>
</svg>
